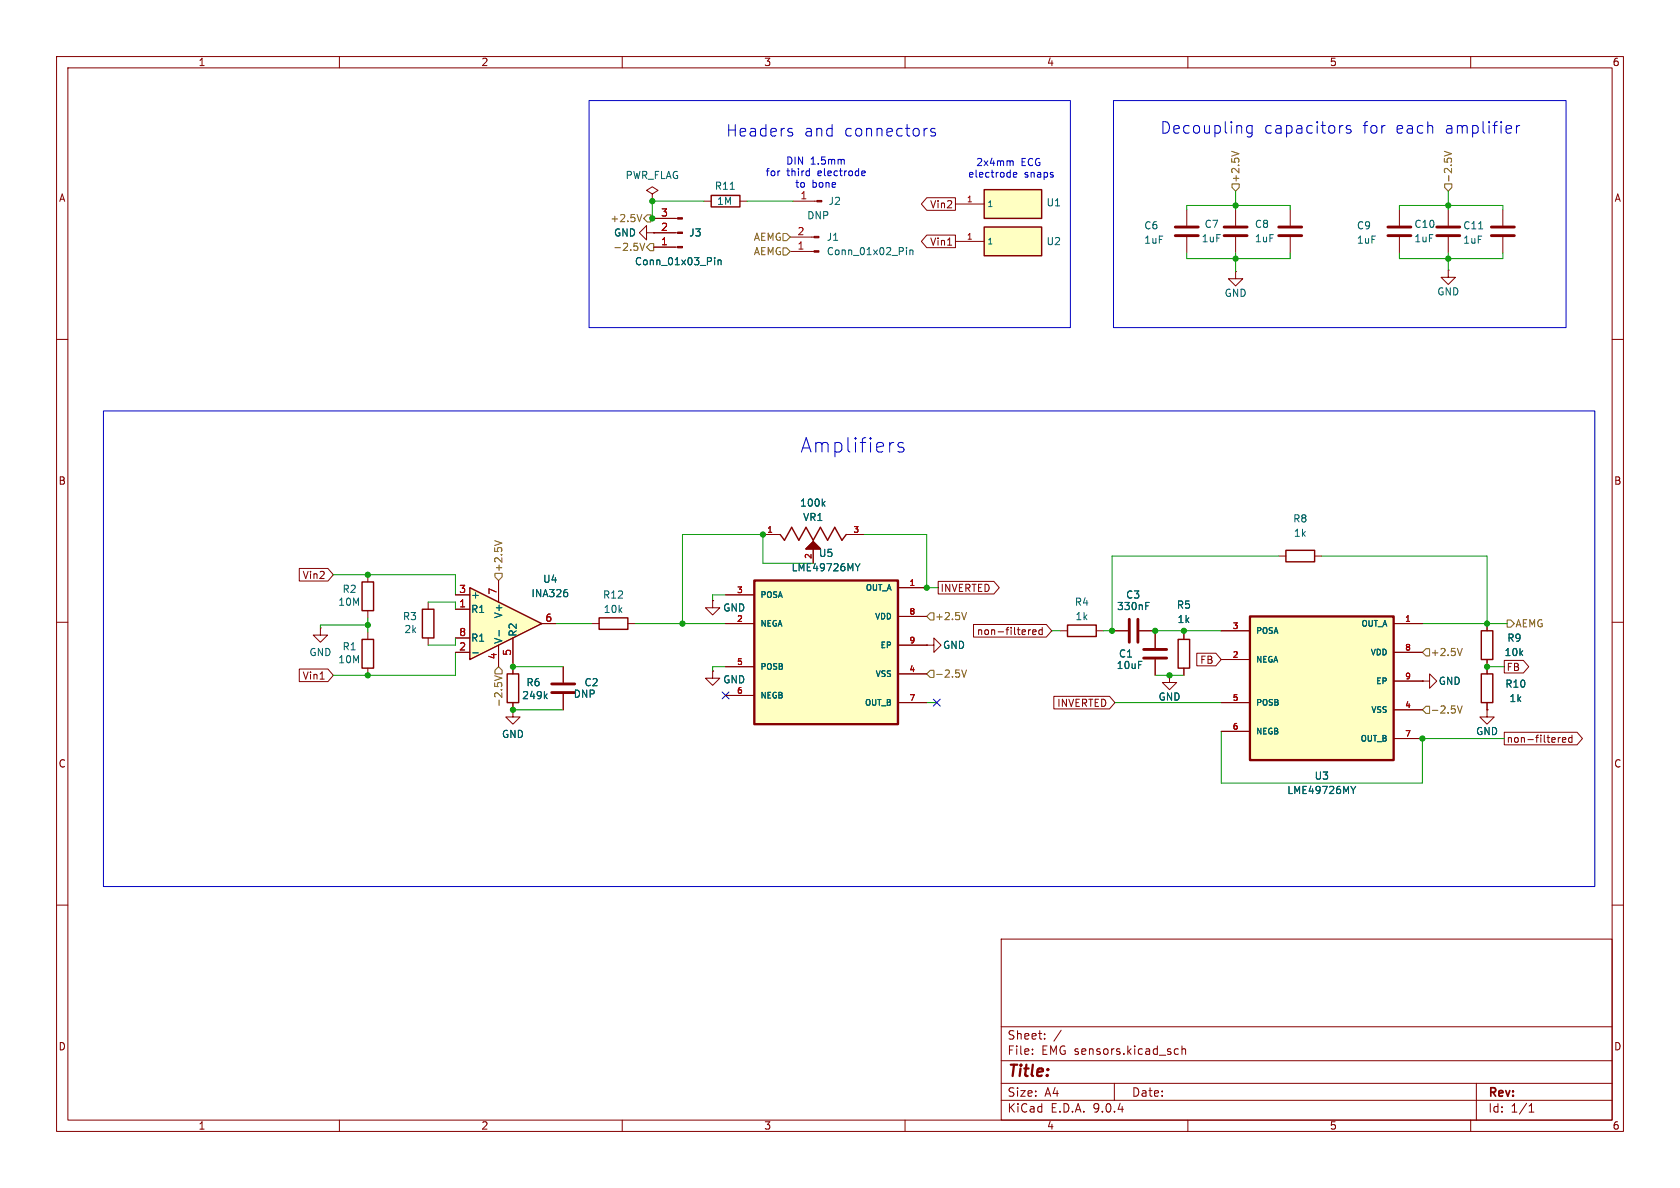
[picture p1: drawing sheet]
<svg xmlns="http://www.w3.org/2000/svg" width="297mm" height="210mm" viewBox="0 0 297 210" stroke-linecap="round" stroke-linejoin="round" font-family="sans-serif">
<g fill="none" stroke="#840000" stroke-width=".18">
<path d="M10 10h277v190h-277zM12 12h273v186h-273zM60 10v2M110 10v2M160 10v2M210 10v2M260 10v2M115.6 38.6h4.2M140.2 35.6h4.2M256 37.1v2.8M115.6 43.7h4.2M115.6 41.1h4.2"/>
<path d="M256 41.9v2.8M10 60h2M285 60h2M226.1 98.3h1.2M232.4 98.3h1.3M10 110h2M65 101.6v1.3M65 108v1.2M65 111.8v1.2M65 118.1v1.3M75.7 106.4v1.3M75.7 112.8v1.2"/>
<path d="M204.2 111.8v2.8M204.2 116.6v2.8M206.8 119.4v1.3h1.2l-1.2 1.2-1.3-1.2h1.3M206.8 119.4h.1M209.3 111.8v1.2M209.3 118.1v1.3M285 110h2M262.9 125.5v1.2h1.3l-1.3 1.3-1.3-1.3h1.3M262.9 125.5h.1M10 160h2M177 166h108v32h-108zM285 160h2"/>
<path d="M60 198v2M110 198v2M160 198v2M177 194.5h108M177 191.5h108M177 187.5h108M177 181.5h108M182.5 186.3v.1M182.5 185.5v.1M184.7 183.6v.1M184.7 182.8v.1M187.6 182.1l-1.3 2"/>
<path d="M197 191.5v3M207.7 186.3l.2 .1 .4-.1M208.3 185.5l-.4-.1-.2 .1M209 185.5l.2-.1 .3 .1 .1 .9M209 184.9v1.5M210 198v2M260 198v2M261 191.5v6.5M270.3 196.6h.9M270.3 195.5l.4-.4v1.5"/>
</g>
<path d="M254 40.1h4.1M254 41.7h4.1M202.2 116.3h4M202.2 114.8h4" fill="none" stroke="#840000" stroke-width=".51"/>
<path d="M227.3 97.3h5.1v2h-5.1zM64 113h2v5.1h-2zM64 102.9h2v5.1h-2zM74.7 107.7h2v5.1h-2zM208.3 113h2v5.1h-2z" fill="none" stroke="#840000" stroke-width=".25"/>
<g fill="#840000" stroke="#840000" stroke-width=".18">
<path d="M119.8 43.6h.8v.2h-.8z"/>
<path d="M119.8 41h.8v.3h-.8z"/>
<path d="M119.8 38.5h.8v.2h-.8z"/>
<path d="M144.4 35.4h.9v.3h-.9z"/>
</g>
<path d="M126.3 45.5v.2M126.3 46v.8M126.9 46v.8M126.9 46.1l.2-.1h.3l.1 .8" fill="none" stroke="#006464" stroke-width=".18"/>
<path d="M174 40.1h10.1v5.1h-10.1z" fill="#ffffc2"/>
<path d="M174 40.1h10.1v5.1h-10.1z" fill="none" stroke="#840000" stroke-width=".25"/>
<path d="M139.7 44.5h4.2M139.7 41.9h4.2M168.9 42.7h5.1" fill="none" stroke="#840000" stroke-width=".18"/>
<g fill="#840000" stroke="#840000" stroke-width=".18">
<path d="M143.9 44.3h.9v.3h-.9z"/>
<path d="M143.9 41.8h.9v.2h-.9z"/>
</g>
<path d="M160.3 43.8v.1M160.3 44.2v.8M160.9 44.2v.8M160.9 44.3l.1-.1h.3l.1 .8" fill="none" stroke="#006464" stroke-width=".18"/>
<path d="M174 33.5h10.1v5.1h-10.1z" fill="#ffffc2"/>
<path d="M174 33.5h10.1v5.1h-10.1zM261.9 111.5h2v5.1h-2zM261.9 119.1h2v5.1h-2z" fill="none" stroke="#840000" stroke-width=".25"/>
<path d="M168.9 36.1h5.1M265.7 37.1v2.8M256 47.8v1.2h1.3l-1.3 1.3-1.2-1.3h1.2M256 47.8h.1M265.7 41.9v2.8M262.9 110.2v1.3M262.9 116.6v2.5M251.5 120.4h1.2v-1.3l1.3 1.3-1.3 1.3v-1.3M251.5 120.4h.1M262.9 124.2v1.3" fill="none" stroke="#840000" stroke-width=".18"/>
<path d="M263.7 40.1h4M263.7 41.7h4" fill="none" stroke="#840000" stroke-width=".51"/>
<path d="M261.4 40.5h.7" fill="none" stroke="#006464" stroke-width=".18"/>
<path d="M221 109h25.4v25.4h-25.4z" fill="#ffffc2"/>
<path d="M221 109h25.4v25.4h-25.4z" fill="none" stroke="#840000" stroke-width=".41"/>
<g fill="none" stroke="#840000" stroke-width=".18">
<path d="M209.8 37.1v2.8M218.4 37.1v2.8M228.1 37.1v2.8M247.4 37.1v2.8M209.8 41.9v2.8M218.4 48v1.3h1.3l-1.3 1.2-1.2-1.2h1.2M218.4 48h.1M218.4 41.9v2.8M228.1 41.9v2.8M247.4 41.9v2.8M90.7 117.9v1.2M99.6 117.9v2.8"/>
<path d="M215.9 111.5h5.1M215.9 116.6h5.1M246.4 110.2h5.1M246.4 115.3h5.1M90.7 124.2v1.3M99.6 122.7v2.8M215.9 124.2h5.1M215.9 129.3h5.1M246.4 120.4h5.1M246.4 125.5h5.1M246.4 130.6h5.1"/>
</g>
<path d="M96.4 123l.3 .5M96.7 122.7l-.5 .5M239.7 139l-.5 .7" fill="none" stroke="#006464" stroke-width=".18"/>
<path d="M207.8 40.1h4M207.8 41.7h4M216.4 40.1h4.1M216.4 41.7h4.1M226.1 40.1h4M226.1 41.7h4M245.4 40.1h4M245.4 41.7h4M97.5 122.4h4.1M97.5 120.9h4.1" fill="none" stroke="#840000" stroke-width=".51"/>
<path d="M89.7 119.1h2v5.1h-2z" fill="none" stroke="#840000" stroke-width=".25"/>
<path d="M83.1 103.9l12.7 6.3-12.7 6.4z" fill="#ffffc2"/>
<path d="M137.9 94.5l.8 1 1.3-2.3 1.2 2.3 1.3-2.3 1.3 2.3 1.2-2.3 1.3 2.3 1.3-2.3 1.2 2.3 .8-1M143.8 95.8l1.2 1.2h-2.5zM83.1 103.9l12.7 6.3-12.7 6.4zM105.9 109.2h5.1v2.1h-5.1zM188.7 110.5h5.1v2h-5.1z" fill="none" stroke="#840000" stroke-width=".25"/>
<g fill="none" stroke="#840000" stroke-width=".18">
<path d="M134.9 94.5h3M143.8 97v2.6M149.6 94.5h3.1M56.6 111v1.3h1.3l-1.3 1.2-1.2-1.2h1.2M56.6 111h.1M80.5 105.2h2.6M80.5 107.7h2.6M80.5 112.8h2.6M80.5 115.3h2.6M88.1 102.6v3.8M88.1 114v3.9M90.7 112.8v5.1"/>
<path d="M95.8 110.2h2.5M104.6 110.2h1.3M111 110.2h1.3M126 118.6v1.3h1.3l-1.3 1.3-1.3-1.3h1.3M126 118.6h.1M163.8 114h1.3v-1.2l1.3 1.2-1.3 1.3v-1.3M163.8 114h.1M187.5 111.5h1.2M193.8 111.5h1.3"/>
</g>
<path d="M145.5 89l.4 .5M145.9 88.6l-.5 .5M83.6 115.4h1M88.2 111.5v.9M100.2 104.8l.2 .1-.2 .5" fill="none" stroke="#006464" stroke-width=".18"/>
<path d="M143.8 95.8l1.2 1.2h-2.5z" fill="#840000" stroke="#840000" stroke-width=".25"/>
<path d="M133.3 102.6h25.4v25.4h-25.4z" fill="#ffffc2"/>
<path d="M133.3 102.6h25.4v25.4h-25.4z" fill="none" stroke="#840000" stroke-width=".41"/>
<g fill="none" stroke="#840000" stroke-width=".18">
<path d="M115.3 34.3l1-.6-1-.7-1 .7 1 .6v1.3M115.3 35.6h.1M115.6 38.6h3.8M124.5 35.6h1.2M130.8 35.6h1.3M163.8 35h5.1v2.2h-5.1l-.9-1.1zM114.3 41.1v-1.2l-1.3 1.2 1.3 1.3v-1.3h1.3M115.6 41.1h.1M115.6 43.7h3.8M115.6 41.1h3.8M163.8 41.6h5.1v2.2h-5.1l-.9-1.1zM167.5 43.3h.8"/>
<path d="M134.9 94.5h2.5M143.8 97v2.6M150.1 94.5h2.6M52.9 118.3h5.1l.9 1.1-.9 1.1h-5.1zM52.9 100.5h5.1l.9 1.1-.9 1.1h-5.1zM80.5 105.2h2.6M80.5 115.3h2.6M80.5 107.7h2.6M80.5 112.8h2.6M88.1 102.6v3.8M88.1 114v3.9M90.7 112.8v6.3"/>
<path d="M95.8 110.2h2.5M99.6 117.9v2.8M126 106.2v1.2h1.3l-1.3 1.3-1.3-1.3h1.3M126 106.2h.1M126 118.6h.1M128.3 105.2h5M128.3 110.2h5M128.3 117.9h5M158.7 103.9h5.1M158.7 109h5.1M158.7 114h5.1M158.7 119.1h5.1"/>
<path d="M163.8 114h.1M165.9 102.8h9.8l1 1.1-1 1.1h-9.8zM172.1 110.4h12.9l.9 1.1-.9 1.1h-12.9zM182.2 111.3l-.2 .1M182.6 111.8l.6-.2-.1-.2-.4-.1-.1 .2v.6h.5M184.3 111.4l-.4-.1-.2 .3 .1 .5h.5M184.3 110.9v1.3M196.6 111.5h2.8M201.4 111.5h2.8M204.2 111.8v2.8M204.2 116.6v2.8M206.8 119.4h.1"/>
<path d="M209.3 111.8v1.2M209.3 118.1v1.3M211.6 115.5h3.3l1 1.1-1 1.1h-3.3zM215.9 111.5h5.1M215.9 116.6h5.1M246.4 110.2h5.1M246.4 115.3h5.1M262.9 110.2v1.3M262.9 116.6v2.5M265.9 116.7h3.4l1 1.2-1 1.1h-3.4zM56.6 120.1h.7M90.7 125.5v1.2h1.2l-1.2 1.3-1.3-1.3h1.3"/>
<path d="M90.7 125.5h.1M90.7 124.2v1.3M99.6 122.7v2.8M128.3 122.9h5M158.7 124.2h5.1M186.3 123.1h9.9l.9 1.1-.9 1.1h-9.9zM215.9 124.2h5.1M215.9 129.3h5.1M246.4 120.4h5.1M246.4 125.5h5.1M246.4 130.6h5.1M251.5 120.4h.1"/>
<path d="M262.9 125.5h.1M262.9 124.2v1.3M265.9 129.4h12.9l1 1.2-1 1.1h-12.9zM275.9 130.4h-.3M276.2 130.8l.6-.1v-.3h-.4l-.2 .2 .1 .6h.5M277.9 130.4h-.4l-.2 .2 .1 .6h.5M277.9 130v1.2"/>
</g>
<g fill="none" stroke="#006464" stroke-width=".18">
<path d="M129.1 33.5h.7M126.3 45.5v.2M126.3 46v.8M126.9 46v.8M126.9 46.1l.2-.1h.3l.1 .8M145.5 89l.4 .5M145.9 88.6l-.5 .5M152 99.6l-.4 .7M83.6 115.4h1M88.2 111.5v.9M100.2 104.8l.2 .1-.2 .5M202.6 107.1h.4"/>
<path d="M202.6 106.5h.6M96.4 123l.3 .5M96.7 122.7l-.5 .5M239.7 139l-.5 .7"/>
</g>
<path d="M199.6 109.5v4M201.2 109.5v4" fill="none" stroke="#840000" stroke-width=".51"/>
<path d="M125.7 34.5h5.1v2.1h-5.1z" fill="none" stroke="#840000" stroke-width=".25"/>
<g fill="none" stroke="#725600" stroke-width=".18">
<path d="M113.5 37.9l-.5 1.3M114.4 38h.7v1.2h-.7l-.6-.6zM217.7 26.7l1.3 .5M217.8 32.5h1.3v.6l-.7 .7-.6-.7zM255.3 26.7l1.3 .5-1.3 .4M255.4 32.5h1.3v.6l-.7 .7-.6-.7zM113.1 43l.5 1.3 .4-1.3M114.9 43.1h.7v1.2h-.7l-.6-.6zM138.4 43.8h.7l.6 .7-.6 .6h-.7zM138.4 41.3h.7l.6 .6-.6 .6h-.7zM87.4 95.6l1.3 .4M87.4 119.4l1.3 .5-1.3 .4"/>
<path d="M87.5 101.3h1.3v.7l-.7 .6-.6-.6zM88.1 117.9l.7 .6v.6h-1.3v-.6zM164.5 118.5h.6v1.3h-.6l-.7-.7zM164.5 108.3h.6v1.3h-.6l-.7-.6zM170 118.4l.4 1.3 .5-1.3M170.9 108.3l-.5 1.2M252.1 114.7h.6v1.3h-.6l-.6-.7zM258.5 114.6l-.4 1.3M266.4 109.6h.7l.6 .6-.6 .7h-.7zM252.1 124.8h.6v1.3h-.6l-.6-.6zM257.6 124.8l.5 1.3 .4-1.3"/>
</g>
<g fill="none" stroke="#009600" stroke-width=".18">
<path d="M115.1 38.6h.5M124.5 35.6h-9.2v3M132.1 35.6h8.1M209.8 37.1v-.8h18.3v.8M218.4 33.8v3.3M247.4 37.1v-.8h18.3v.8M256 33.8v3.3M209.8 44.7v1h18.3v-1M218.4 44.7v3.3M247.4 44.7v1h18.3v-1M256 44.7v3.1M143.8 99.6h-8.9v-5.1h-14.3v15.7"/>
<path d="M152.7 94.5h11.1v9.4h2.1M226.1 98.3h-29.5v13.2h-1.5M233.7 98.3h29.2v11.9M58.9 101.6h21.6v3.6M65 110.5h-8.4v.5M65 109.2v2.6M75.7 106.4h4.8v1.3M80.5 112.8v1.2h-4.8M80.5 115.3v4.1h-21.6M90.7 117.9h8.9M98.3 110.2h6.3M112.3 110.2h16"/>
<path d="M128.3 117.9h-2.3v.7M128.3 105.2h-2.3v1M185.9 111.5h1.6M204.2 119.4h5.1M209.3 111.5v.3M215.9 111.5h-11.7v.3M251.5 110.2h14.9M262.9 117.9h3M90.7 125.5h8.9M163.8 124.2h1.8M197.1 124.2h18.8M215.9 129.3v9.1h35.6v-7.8h14.4"/>
</g>
<path d="M127.7 122.3l1.2 1.2M128.9 122.3l-1.2 1.2M165 123.6l1.2 1.2M166.2 123.6l-1.2 1.2" fill="none" stroke="#000084" stroke-width=".18"/>
<g fill="none" stroke="#0000c2" stroke-width=".18">
<path d="M104.1 17.8h85.1v40.1h-85.1zM196.8 17.8h80.1v40.1h-80.1zM139.9 23.4l.2 .3v.3l-.2 .1M139.9 22.7l.2 .1M143 30.2l.1 .1M143.1 29.8v1.3M143.1 31l-.1 .1M149.1 28.2l.2 .2v.6M152.4 31h.5M152.4 30.3l.4-.1 .2 .3-.7 .1M165.3 22.8l-.5-.1-.3 .3 .1 .3 .7 .2 .1 .2-.1 .3-.2 .1-.6-.1M178.8 28.4l.3 .2v.7"/>
<path d="M179.1 30.9l.7-.1-.1-.3h-.4l-.2 .2 .1 .6h.5M221.4 22.2v1.6a.55 .55 0 0 1-.9 .3M221.4 22.3l-.6-.1-.4 .4v.6l.2 .2 .2 .1 .6-.1M237.4 22.2l-.4 .1M238.8 22.3l-.5-.1-.3 .3 .1 .3 .7 .2 .1 .2-.1 .2-.2 .1-.6-.1M267.1 22.3l.1 .4-.9 .2M268.1 22.2v1.3M268.7 22.2a.52 .52 0 0 0-.6 .4M18.3 72.6h263.6v84.1h-263.6zM159.7 78.3l-.6-.1-.4 .4 .2 .3 .8 .3 .1 .2-.1 .4-.2 .1-.8-.1"/>
</g>
<g fill="#009600" stroke="#009600" stroke-width=".18">
<circle cx="218.4" cy="36.3" r=".46"/>
<circle cx="256" cy="45.7" r=".46"/>
<circle cx="256" cy="36.3" r=".46"/>
<circle cx="218.4" cy="45.7" r=".46"/>
<circle cx="163.8" cy="103.9" r=".46"/>
<circle cx="196.6" cy="111.5" r=".46"/>
<circle cx="204.2" cy="111.5" r=".46"/>
<circle cx="206.8" cy="119.4" r=".46"/>
<circle cx="209.3" cy="111.5" r=".46"/>
<circle cx="251.5" cy="130.6" r=".46"/>
<circle cx="262.9" cy="110.2" r=".46"/>
<circle cx="262.9" cy="117.9" r=".46"/>
<circle cx="65" cy="101.6" r=".46"/>
<circle cx="90.7" cy="125.5" r=".46"/>
<circle cx="90.7" cy="117.9" r=".46"/>
<circle cx="120.6" cy="110.2" r=".46"/>
<circle cx="65" cy="119.4" r=".46"/>
<circle cx="65" cy="110.5" r=".46"/>
<circle cx="115.3" cy="35.6" r=".46"/>
<circle cx="115.3" cy="38.6" r=".46"/>
<circle cx="134.9" cy="94.5" r=".46"/>
</g>
<text font-size="3.5" fill="#0000c2" x="141.5" y="80.2">Amplifiers</text>
<g font-size="2.8" fill="#0000c2">
<text x="205.1" y="23.9">Decoupling</text>
<text x="223.4" y="23.9">capacitors</text>
<text x="240.9" y="23.9">for</text>
<text x="246.7" y="23.9">each</text>
<text x="255.5" y="23.9">amplifier</text>
<text x="128.3" y="24.4">Headers</text>
<text x="142.1" y="24.4">and</text>
<text x="149.2" y="24.4">connectors</text>
</g>
<text font-size="2.8" fill="#840000" x="178" y="190.9">Title:</text>
<g font-size="2.1" fill="#840000">
<text x="178" y="184">Sheet:</text>
<text x="178" y="186.7">File:</text>
<text x="184.1" y="186.7">EMG sensors.kicad_sch</text>
<text x="178" y="196.9">KiCad</text>
<text x="178" y="194.1">Size:</text>
<text x="184.7" y="194.1">A4</text>
<text x="185.7" y="196.9">E.D.A.</text>
<text x="193.3" y="196.9">9.0.4</text>
<text x="200" y="194.1">Date:</text>
<text x="263" y="194.3">Rev:</text>
<text x="263" y="196.9">Id:</text>
<text x="267.1" y="196.9">1/1</text>
</g>
<g font-size="1.8" fill="#840000">
<text x="35" y="11.9">1</text>
<text x="85" y="11.9">2</text>
<text x="135" y="11.9">3</text>
<text x="185" y="11.9">4</text>
<text x="235" y="11.9">5</text>
<text x="285" y="11.9">6</text>
<text x="10.3" y="35.9">A</text>
<text x="285.3" y="35.9">A</text>
<text x="164.3" y="37">Vin2</text>
<text x="164.3" y="43.6">Vin1</text>
<text x="10.3" y="85.9">B</text>
<text x="285.3" y="85.9">B</text>
<text x="53.4" y="102.6">Vin2</text>
<text x="166.2" y="104.8">INVERTED</text>
<text x="172.6" y="112.5">non-filtered</text>
<text x="212.1" y="117.5">FB</text>
<text x="266.3" y="118.8">FB</text>
<text x="53.4" y="120.3">Vin1</text>
<text x="186.8" y="125.2">INVERTED</text>
<text x="266.3" y="131.5">non-filtered</text>
<text x="10.3" y="135.9">C</text>
<text x="285.3" y="135.9">C</text>
<text x="10.3" y="185.9">D</text>
<text x="285.3" y="185.9">D</text>
<text x="35" y="199.9">1</text>
<text x="85" y="199.9">2</text>
<text x="135" y="199.9">3</text>
<text x="185" y="199.9">4</text>
<text x="235" y="199.9">5</text>
<text x="285" y="199.9">6</text>
</g>
<g font-size="1.8" fill="#0000c2">
<text x="138.9" y="29.3">DIN</text>
<text x="143.3" y="29.3">1.5mm</text>
<text x="172.5" y="29.6">2x4mm</text>
<text x="180.5" y="29.6">ECG</text>
<text x="135.3" y="31.3">for</text>
<text x="139.1" y="31.3">third</text>
<text x="140.5" y="33.4">to</text>
<text x="143.5" y="33.4">bone</text>
<text x="144.7" y="31.3">electrode</text>
<text x="171.1" y="31.6">electrode</text>
<text x="181.1" y="31.6">snaps</text>
</g>
<g font-size="1.8" fill="#006464">
<text x="110.5" y="31.9">PWR_FLAG</text>
<text x="126.3" y="33.8">R11</text>
<text x="126.7" y="36.4">1M</text>
<text x="142.6" y="39">DNP</text>
<text x="146.4" y="36.4">J2</text>
<text x="184.9" y="36.7">U1</text>
<text x="202.2" y="40.7">C6</text>
<text x="212.9" y="40.5">C7</text>
<text x="221.8" y="40.5">C8</text>
<text x="239.8" y="40.7">C9</text>
<text x="249.9" y="40.5">C10</text>
<text x="258.6" y="40.7">C11</text>
<text x="108.5" y="42">GND</text>
<text x="112.1" y="47.1">Conn_01x03_Pin</text>
<text x="121.7" y="42">J3</text>
<text x="146.1" y="42.8">J1</text>
<text x="146.1" y="45.3">Conn_01x02_Pin</text>
<text x="184.9" y="43.5">U2</text>
<text x="202.2" y="43.3">1uF</text>
<text x="212.4" y="43">1uF</text>
<text x="221.8" y="43">1uF</text>
<text x="239.8" y="43.3">1uF</text>
<text x="249.9" y="43">1uF</text>
<text x="258.6" y="43.3">1uF</text>
<text x="216.4" y="52.7">GND</text>
<text x="254" y="52.4">GND</text>
<text x="141.3" y="89.8">100k</text>
<text x="141.9" y="92.3">VR1</text>
<text x="228.5" y="92.6">R8</text>
<text x="228.6" y="95.1">1k</text>
<text x="139.8" y="101.2">LME49726MY</text>
<text x="144.7" y="98.7">U5</text>
<text x="59.7" y="107.3">10M</text>
<text x="60.5" y="105">R2</text>
<text x="83.2" y="106">+</text>
<text x="93.9" y="105.8">INA326</text>
<text x="95.9" y="103.2">U4</text>
<text x="106.5" y="106">R12</text>
<text x="189.9" y="107.3">R4</text>
<text x="199" y="106">C3</text>
<text x="208" y="107.8">R5</text>
<text x="71.1" y="109.8">R3</text>
<text x="71.4" y="112.1">2k</text>
<text x="83.2" y="108.6">R1</text>
<text x="83.2" y="113.6">R1</text>
<text x="89" y="113.9" transform="rotate(-90 89 113.9)">V-</text>
<text x="89" y="109.4" transform="rotate(-90 89 109.4)">V+</text>
<text x="91.5" y="112.6" transform="rotate(-90 91.5 112.6)">R2</text>
<text x="106.6" y="108.6">10k</text>
<text x="127.8" y="108.3">GND</text>
<text x="190" y="109.8">1k</text>
<text x="197.4" y="108.1">330nF</text>
<text x="208.1" y="110.3">1k</text>
<text x="266.4" y="113.6">R9</text>
<text x="54.6" y="116.2">GND</text>
<text x="59.7" y="117.4">10M</text>
<text x="60.5" y="115.2">R1</text>
<text x="166.6" y="114.9">GND</text>
<text x="197.3" y="118.5">10uF</text>
<text x="197.7" y="116.4">C1</text>
<text x="265.9" y="116.2">10k</text>
<text x="92.2" y="123.8">249k</text>
<text x="93" y="121.5">R6</text>
<text x="101.3" y="123.5">DNP</text>
<text x="103.2" y="121.5">C2</text>
<text x="127.8" y="121">GND</text>
<text x="204.7" y="124.1">GND</text>
<text x="254.2" y="121.3">GND</text>
<text x="266" y="121.8">R10</text>
<text x="266.7" y="124.3">1k</text>
<text x="88.6" y="130.7">GND</text>
<text x="260.9" y="130.1">GND</text>
<text x="227.5" y="140.6">LME49726MY</text>
<text x="232.3" y="138">U3</text>
</g>
<g font-size="1.8" fill="#a90000">
<text x="141.4" y="35.3">1</text>
<text x="116.8" y="40.9">2</text>
<text x="116.8" y="38.4">3</text>
<text x="140.9" y="41.7">2</text>
<text x="116.8" y="43.4">1</text>
<text x="140.9" y="44.2">1</text>
<text x="81.1" y="104.9">3</text>
<text x="81.1" y="107.4">1</text>
<text x="87.9" y="105.2" transform="rotate(-90 87.9 105.2)">7</text>
<text x="81.1" y="112.5">8</text>
<text x="96.3" y="110">6</text>
<text x="81.1" y="115.1">2</text>
<text x="87.9" y="116.7" transform="rotate(-90 87.9 116.7)">4</text>
<text x="90.4" y="116" transform="rotate(-90 90.4 116)">5</text>
</g>
<g font-size="1.8" fill="#725600">
<text x="219.3" y="32.4" transform="rotate(-90 219.3 32.4)">+2.5V</text>
<text x="256.9" y="32.4" transform="rotate(-90 256.9 32.4)">-2.5V</text>
<text x="107.8" y="39.5">+2.5V</text>
<text x="108.3" y="44.6">-2.5V</text>
<text x="133.2" y="45.3">AEMG</text>
<text x="133.2" y="42.8">AEMG</text>
<text x="89" y="101.2" transform="rotate(-90 89 101.2)">+2.5V</text>
<text x="165.2" y="109.8">+2.5V</text>
<text x="267.8" y="111.1">AEMG</text>
<text x="165.2" y="120">-2.5V</text>
<text x="252.8" y="116.2">+2.5V</text>
<text x="89" y="125.1" transform="rotate(-90 89 125.1)">-2.5V</text>
<text x="252.8" y="126.3">-2.5V</text>
</g>
<g font-size="1.4" fill="#a90000">
<text x="170.8" y="35.8">1</text>
<text x="170.8" y="42.4">1</text>
<text x="135.5" y="94.2">1</text>
<text x="150.8" y="94.2">3</text>
<text x="143.5" y="98.9" transform="rotate(-90 143.5 98.9)">2</text>
<text x="130.2" y="104.9">3</text>
<text x="160.7" y="103.6">1</text>
<text x="130.2" y="110">2</text>
<text x="160.7" y="108.7">8</text>
<text x="160.7" y="113.8">9</text>
<text x="217.8" y="111.3">3</text>
<text x="248.3" y="110">1</text>
<text x="130.2" y="117.6">5</text>
<text x="160.7" y="118.9">4</text>
<text x="217.8" y="116.3">2</text>
<text x="248.3" y="115.1">8</text>
<text x="130.2" y="122.7">6</text>
<text x="160.7" y="124">7</text>
<text x="217.8" y="124">5</text>
<text x="248.3" y="120.1">9</text>
<text x="248.3" y="125.2">4</text>
<text x="217.8" y="129">6</text>
<text x="248.3" y="130.3">7</text>
</g>
<g font-size="1.4" fill="#006464">
<text x="174.5" y="36.8">1</text>
<text x="174.5" y="43.4">1</text>
<text x="134.4" y="105.9">POSA</text>
<text x="152.9" y="104.6">OUT_A</text>
<text x="134.4" y="111">NEGA</text>
<text x="154.6" y="109.7">VDD</text>
<text x="222" y="112.2">POSA</text>
<text x="240.6" y="111">OUT_A</text>
<text x="134.4" y="118.6">POSB</text>
<text x="154.7" y="119.9">VSS</text>
<text x="155.5" y="114.8">EP</text>
<text x="222" y="117.3">NEGA</text>
<text x="242.2" y="116.1">VDD</text>
<text x="134.4" y="123.7">NEGB</text>
<text x="152.8" y="124.9">OUT_B</text>
<text x="222" y="124.9">POSB</text>
<text x="243.2" y="121.1">EP</text>
<text x="222" y="130">NEGB</text>
<text x="240.4" y="131.3">OUT_B</text>
<text x="242.3" y="126.2">VSS</text>
</g>
</svg>
